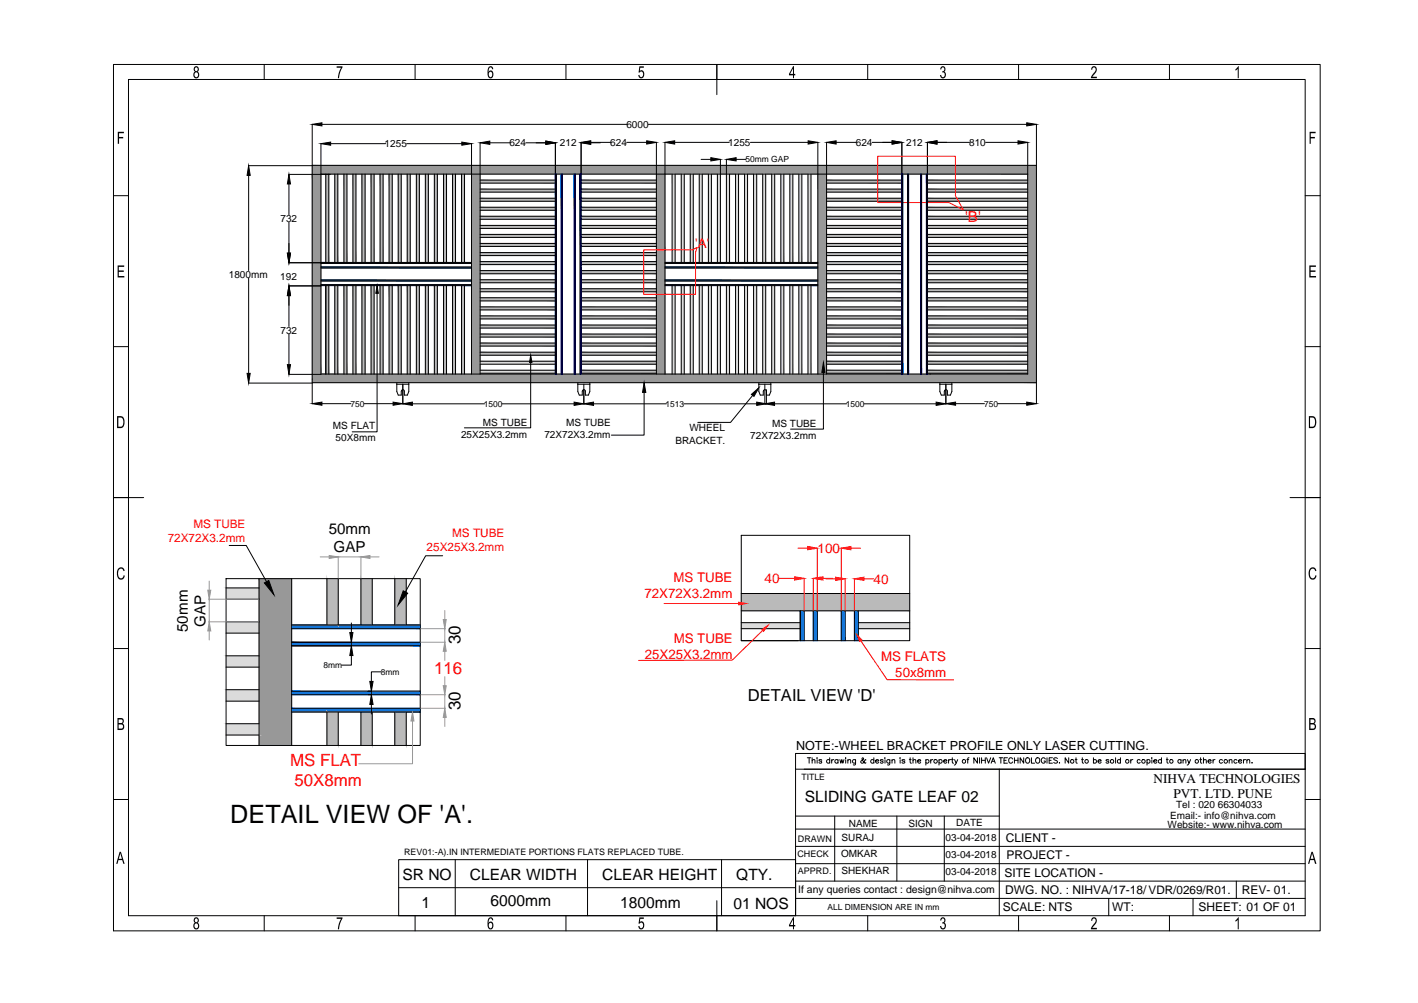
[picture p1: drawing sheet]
<svg xmlns="http://www.w3.org/2000/svg" width="420mm" height="297mm" viewBox="0 0 420 297" stroke-linecap="round" stroke-linejoin="round" font-family="sans-serif">
<!-- layer: 0 -->
<g fill="#bababa" stroke="#bababa" stroke-width=".3">
<path d="M219.6 180.9v8.8z"/>
<path d="M269.6 180.9v8.8z"/>
<path d="M244.9 82.8v.9h22.3zM244.9 82.8h22.3v.9z"/>
<path d="M136.8 51.6v26.1h.8zM136.8 51.6h.8v26.1z"/>
<path d="M134.1 51.6v26.1h.9zM134.1 51.6h.9v26.1z"/>
<path d="M131.4 51.6v26.1h.9zM131.4 51.6h.9v26.1z"/>
<path d="M128.7 51.6v26.1h.9zM128.7 51.6h.9v26.1z"/>
<path d="M126 51.6v26.1h.9zM126 51.6h.9v26.1z"/>
<path d="M123.4 51.6v26.1h.9zM123.4 51.6h.9v26.1z"/>
<path d="M120.7 51.6v26.1h.9zM120.7 51.6h.9v26.1z"/>
<path d="M118 51.6v26.1h.9zM118 51.6h.9v26.1z"/>
<path d="M115.3 51.6v26.1h.9zM115.3 51.6h.9v26.1z"/>
<path d="M112.6 51.6v26.1h.9zM112.6 51.6h.9v26.1z"/>
<path d="M110 51.6v26.1h.8zM110 51.6h.8v26.1z"/>
<path d="M136.8 84.6v26.2h.8zM136.8 84.6h.8v26.2z"/>
<path d="M134.1 84.6v26.2h.9zM134.1 84.6h.9v26.2z"/>
<path d="M131.4 84.6v26.2h.9zM131.4 84.6h.9v26.2z"/>
<path d="M128.7 84.6v26.2h.9zM128.7 84.6h.9v26.2z"/>
<path d="M126 84.6v26.2h.9zM126 84.6h.9v26.2z"/>
<path d="M123.4 84.6v26.2h.9zM123.4 84.6h.9v26.2z"/>
<path d="M120.7 84.6v26.2h.9zM120.7 84.6h.9v26.2z"/>
<path d="M118 84.6v26.2h.9zM118 84.6h.9v26.2z"/>
<path d="M115.3 84.6v26.2h.9zM115.3 84.6h.9v26.2z"/>
<path d="M112.6 84.6v26.2h.9zM112.6 84.6h.9v26.2z"/>
<path d="M110 84.6v26.2h.8zM110 84.6h.8v26.2z"/>
<path d="M107.2 51.6v26.1h1zM107.2 51.6h1v26.1z"/>
<path d="M104.6 51.6v26.1h.9zM104.6 51.6h.9v26.1z"/>
<path d="M101.9 51.6v26.1h.9zM101.9 51.6h.9v26.1z"/>
<path d="M99.2 51.6v26.1h.9zM99.2 51.6h.9v26.1z"/>
<path d="M96.5 51.6v26.1h.9zM96.5 51.6h.9v26.1z"/>
<path d="M107.2 84.6v26.2h1zM107.2 84.6h1v26.2z"/>
<path d="M104.6 84.6v26.2h.9zM104.6 84.6h.9v26.2z"/>
<path d="M101.9 84.6v26.2h.9zM101.9 84.6h.9v26.2z"/>
<path d="M99.2 84.6v26.2h.9zM99.2 84.6h.9v26.2z"/>
<path d="M96.5 84.6v26.2h.9zM96.5 84.6h.9v26.2z"/>
<path d="M172.2 58.7v.9h22.3zM172.2 58.7h22.3v.9z"/>
<path d="M172.2 64.1v.8h22.3zM172.2 64.1h22.3v.8z"/>
<path d="M142.3 64.1v.8h22.3zM142.3 64.1h22.3v.8z"/>
<path d="M106.9 210.9v9.9h3.4zM106.9 210.9h3.4v9.9z"/>
<path d="M117 210.9v9.9h3.4zM117 210.9h3.4v9.9z"/>
<path d="M117 171.4v13.7h3.4zM117 171.4h3.4v13.7z"/>
<path d="M106.9 171.4v13.7h3.4zM106.9 171.4h3.4v13.7z"/>
<path d="M96.9 171.4v13.7h3.3zM96.9 171.4h3.3v13.7z"/>
<path d="M96.9 210.9v9.9h3.3zM96.9 210.9h3.3v9.9z"/>
<path d="M244.9 64.1v.8h22.3zM244.9 64.1h22.3v.8z"/>
<path d="M274.8 53.3v.9h29.7zM274.8 53.3h29.7v.9z"/>
<path d="M274.8 56v.9h29.7zM274.8 56h29.7v.9z"/>
<path d="M274.8 58.7v.9h29.7zM274.8 58.7h29.7v.9z"/>
<path d="M274.8 61.4v.9h29.7zM274.8 61.4h29.7v.9z"/>
<path d="M274.8 64.1v.8h29.7zM274.8 64.1h29.7v.8z"/>
<path d="M274.8 66.8v.8h29.7zM274.8 66.8h29.7v.8z"/>
<path d="M274.8 69.4v.9h29.7zM274.8 69.4h29.7v.9z"/>
<path d="M274.8 72.1v.9h29.7zM274.8 72.1h29.7v.9z"/>
<path d="M274.8 74.8v.9h29.7zM274.8 74.8h29.7v.9z"/>
<path d="M274.8 77.5v.9h29.7zM274.8 77.5h29.7v.9z"/>
<path d="M274.8 80.1v1h29.7zM274.8 80.1h29.7v1z"/>
<path d="M274.8 82.8v.9h29.7zM274.8 82.8h29.7v.9z"/>
<path d="M274.8 85.5v.9h29.7zM274.8 85.5h29.7v.9z"/>
<path d="M274.8 88.2v.9h29.7zM274.8 88.2h29.7v.9z"/>
<path d="M274.8 90.9v.9h29.7zM274.8 90.9h29.7v.9z"/>
<path d="M274.8 93.6v.8h29.7zM274.8 93.6h29.7v.8z"/>
<path d="M274.8 96.3v.9h29.7zM274.8 96.3h29.7v.9z"/>
<path d="M274.8 98.9v.9h29.7zM274.8 98.9h29.7v.9z"/>
<path d="M274.8 101.6v.9h29.7zM274.8 101.6h29.7v.9z"/>
<path d="M274.8 104.3v.9h29.7zM274.8 104.3h29.7v.9z"/>
<path d="M274.8 107v.9h29.7zM274.8 107h29.7v.9z"/>
<path d="M274.8 109.6v.9h29.7zM274.8 109.6h29.7v.9z"/>
<path d="M142.3 104.3v.9h22.3zM142.3 104.3h22.3v.9z"/>
<path d="M172.2 109.6v.9h22.3zM172.2 109.6h22.3v.9z"/>
<path d="M172.2 107v.9h22.3zM172.2 107h22.3v.9z"/>
<path d="M172.2 104.3v.9h22.3zM172.2 104.3h22.3v.9z"/>
<path d="M172.2 101.6v.9h22.3zM172.2 101.6h22.3v.9z"/>
<path d="M142.3 101.6v.9h22.3zM142.3 101.6h22.3v.9z"/>
<path d="M142.3 98.9v.9h22.3zM142.3 98.9h22.3v.9z"/>
<path d="M172.2 98.9v.9h22.3zM172.2 98.9h22.3v.9z"/>
<path d="M172.2 96.3v.9h22.3zM172.2 96.3h22.3v.9z"/>
<path d="M142.3 96.3v.9h22.3zM142.3 96.3h22.3v.9z"/>
<path d="M142.3 93.6v.8h22.3zM142.3 93.6h22.3v.8z"/>
<path d="M172.2 90.9v.9h22.3zM172.2 90.9h22.3v.9z"/>
<path d="M142.3 90.9v.9h22.3zM142.3 90.9h22.3v.9z"/>
<path d="M172.2 85.5v.9h22.3zM172.2 85.5h22.3v.9z"/>
<path d="M172.2 88.2v.9h22.3zM172.2 88.2h22.3v.9z"/>
<path d="M142.3 88.2v.9h22.3zM142.3 88.2h22.3v.9z"/>
<path d="M142.3 85.5v.9h22.3zM142.3 85.5h22.3v.9z"/>
<path d="M142.3 82.8v.9h22.3zM142.3 82.8h22.3v.9z"/>
<path d="M172.2 82.8v.9h22.3zM172.2 82.8h22.3v.9z"/>
<path d="M172.2 80.1v1h22.3zM172.2 80.1h22.3v1z"/>
<path d="M142.3 80.1v1h22.3zM142.3 80.1h22.3v1z"/>
<path d="M142.3 77.5v.9h22.3zM142.3 77.5h22.3v.9z"/>
<path d="M172.2 77.5v.9h22.3zM172.2 77.5h22.3v.9z"/>
<path d="M172.2 74.8v.9h22.3zM172.2 74.8h22.3v.9z"/>
<path d="M142.3 74.8v.9h22.3zM142.3 74.8h22.3v.9z"/>
<path d="M172.2 72.1v.9h22.3zM172.2 72.1h22.3v.9z"/>
<path d="M142.3 72.1v.9h22.3zM142.3 72.1h22.3v.9z"/>
<path d="M142.3 69.4v.9h22.3zM142.3 69.4h22.3v.9z"/>
<path d="M172.2 69.4v.9h22.3zM172.2 69.4h22.3v.9z"/>
<path d="M172.2 66.8v.8h22.3zM172.2 66.8h22.3v.8z"/>
<path d="M142.3 66.8v.8h22.3zM142.3 66.8h22.3v.8z"/>
<path d="M142.3 61.4v.9h22.3zM142.3 61.4h22.3v.9z"/>
<path d="M172.2 61.4v.9h22.3zM172.2 61.4h22.3v.9z"/>
<path d="M172.2 56v.9h22.3zM172.2 56h22.3v.9z"/>
<path d="M172.2 93.6v.8h22.3zM172.2 93.6h22.3v.8z"/>
<path d="M244.9 66.8v.8h22.3zM244.9 66.8h22.3v.8z"/>
<path d="M244.9 107v.9h22.3zM244.9 107h22.3v.9z"/>
<path d="M244.9 104.3v.9h22.3zM244.9 104.3h22.3v.9z"/>
<path d="M244.9 101.6v.9h22.3zM244.9 101.6h22.3v.9z"/>
<path d="M244.9 109.6v.9h22.3zM244.9 109.6h22.3v.9z"/>
<path d="M244.9 93.6v.8h22.3zM244.9 93.6h22.3v.8z"/>
<path d="M244.9 98.9v.9h22.3zM244.9 98.9h22.3v.9z"/>
<path d="M244.9 96.3v.9h22.3zM244.9 96.3h22.3v.9z"/>
<path d="M244.9 85.5v.9h22.3zM244.9 85.5h22.3v.9z"/>
<path d="M244.9 90.9v.9h22.3zM244.9 90.9h22.3v.9z"/>
<path d="M244.9 88.2v.9h22.3zM244.9 88.2h22.3v.9z"/>
<path d="M244.9 80.1v1h22.3zM244.9 80.1h22.3v1z"/>
<path d="M244.9 72.1v.9h22.3zM244.9 72.1h22.3v.9z"/>
<path d="M244.9 77.5v.9h22.3zM244.9 77.5h22.3v.9z"/>
<path d="M244.9 74.8v.9h22.3zM244.9 74.8h22.3v.9z"/>
<path d="M244.9 69.4v.9h22.3zM244.9 69.4h22.3v.9z"/>
<path d="M244.9 61.4v.9h22.3zM244.9 61.4h22.3v.9z"/>
<path d="M172.2 53.3v.9h22.3zM172.2 53.3h22.3v.9z"/>
<path d="M142.3 53.3v.9h22.3zM142.3 53.3h22.3v.9z"/>
<path d="M142.3 56v.9h22.3zM142.3 56h22.3v.9z"/>
<path d="M142.3 58.7v.9h22.3zM142.3 58.7h22.3v.9z"/>
<path d="M260.1 53.3v.9h7.1zM260.1 53.3h7.1v.9z"/>
<path d="M244.9 53.3v.9h15.2zM244.9 53.3h15.2v.9z"/>
<path d="M260.1 56v.9h7.1zM260.1 56h7.1v.9z"/>
<path d="M244.9 56v.9h15.2zM244.9 56h15.2v.9z"/>
<path d="M260.1 58.7v.9h7.1zM260.1 58.7h7.1v.9z"/>
<path d="M244.9 58.7v.9h15.2zM244.9 58.7h15.2v.9z"/>
<path d="M219.6 175.8v5.1h50zM219.6 175.8h50v5.1z"/>
</g>
<g fill="#007fff" stroke="#007fff" stroke-width=".3">
<path d="M253.2 180.9h1.1z"/>
<path d="M249.3 180.9h1.1z"/>
<path d="M241 180.9h1.2z"/>
<path d="M237.8 180.9h.5z"/>
<path d="M197 79.1v.3h45.3zM197 79.1h45.3v.3z"/>
<path d="M197 77.7v.3h45.3zM197 77.7h45.3v.3z"/>
<path d="M197 82.9v.3h45.3zM197 82.9h45.3v.3z"/>
<path d="M197 84.3v.3h45.3zM197 84.3h45.3v.3z"/>
<path d="M95.1 84.3v.3h44.6zM95.1 84.3h44.6v.3z"/>
<path d="M95.1 82.9v.3h44.6zM95.1 82.9h44.6v.3z"/>
<path d="M95.1 79.1v.3h44.6zM95.1 79.1h44.6v.3z"/>
<path d="M95.1 77.7v.3h44.6zM95.1 77.7h44.6v.3z"/>
<path d="M86.4 190.2v1.1h38.1zM86.4 190.2h38.1v1.1z"/>
<path d="M86.4 209.8v1.1h38.1zM86.4 209.8h38.1v1.1z"/>
<path d="M86.4 204.7v1h38.1zM86.4 204.7h38.1v1z"/>
<path d="M86.4 185.1v1.1h38.1zM86.4 185.1h38.1v1.1z"/>
<path d="M253.2 180.9v8.8h1.1zM253.2 180.9h1.1v8.8z"/>
<path d="M249.3 180.9v8.8h1.1zM249.3 180.9h1.1v8.8z"/>
<path d="M241 180.9v8.8h1.2zM241 180.9h1.2v8.8z"/>
<path d="M237.8 180.9h.5zM237.1 180.9h1.2z"/>
<path d="M237.1 180.9v8.8h1.2zM237.1 180.9h1.2v8.8z"/>
</g>
<g fill="#dbdbdb" stroke="#dbdbdb" stroke-width=".3">
<path d="M254.3 184.4h15.3z"/>
<path d="M254.3 184.4h15.3v1.8z"/>
<path d="M201.9 84.6v26.2h.8zM201.9 84.6h.8v26.2z"/>
<path d="M199.2 84.6v26.2h.8zM199.2 84.6h.8v26.2z"/>
<path d="M254.3 186.2h15.3zM254.3 184.4l15.3 1.8h-15.3z"/>
<path d="M219.6 184.4v1.8h17.5zM219.6 184.4h17.5v1.8z"/>
<path d="M67 174.1v3.4h9.8zM67 174.1h9.8v3.4z"/>
<path d="M67 204.3v3.3h9.8zM67 204.3h9.8v3.3z"/>
<path d="M67 194.2v3.4h9.8zM67 194.2h9.8v3.4z"/>
<path d="M67 184.2v3.3h9.8zM67 184.2h9.8v3.3z"/>
<path d="M67 214.3v3.4h9.8zM67 214.3h9.8v3.4z"/>
<path d="M228.7 84.6v26.2h.8zM228.7 84.6h.8v26.2z"/>
<path d="M239.4 84.6v26.2h.9zM239.4 84.6h.9v26.2z"/>
<path d="M217.9 84.6v26.2h.9zM217.9 84.6h.9v26.2z"/>
<path d="M215.2 84.6v26.2h1zM215.2 84.6h1v26.2z"/>
<path d="M209.9 84.6v26.2h.9zM209.9 84.6h.9v26.2z"/>
<path d="M217.9 51.6v26.1h.9zM217.9 51.6h.9v26.1z"/>
<path d="M207.2 51.6v26.1h.9zM207.2 51.6h.9v26.1z"/>
<path d="M239.4 51.6v26.1h.9zM239.4 51.6h.9v26.1z"/>
<path d="M236.7 51.6v26.1h.9zM236.7 51.6h.9v26.1z"/>
<path d="M228.7 51.6v26.1h.8zM228.7 51.6h.8v26.1z"/>
<path d="M226 51.6v26.1h.9zM226 51.6h.9v26.1z"/>
<path d="M142.3 107v.9h22.3zM142.3 107h22.3v.9z"/>
<path d="M142.3 109.6v.9h22.3zM142.3 109.6h22.3v.9z"/>
<path d="M236.7 84.6v26.2h.9zM236.7 84.6h.9v26.2z"/>
<path d="M234 84.6v26.2h.9zM234 84.6h.9v26.2z"/>
<path d="M231.4 84.6v26.2h.9zM231.4 84.6h.9v26.2z"/>
<path d="M226 84.6v26.2h.9zM226 84.6h.9v26.2z"/>
<path d="M223.3 84.6v26.2h.9zM223.3 84.6h.9v26.2z"/>
<path d="M220.6 84.6v26.2h.9zM220.6 84.6h.9v26.2z"/>
<path d="M212.6 84.6v26.2h.9zM212.6 84.6h.9v26.2z"/>
<path d="M207.2 84.6v26.2h.9zM207.2 84.6h.9v26.2z"/>
<path d="M204.5 84.6v26.2h.9zM204.5 84.6h.9v26.2z"/>
<path d="M234 51.6v26.1h.9zM234 51.6h.9v26.1z"/>
<path d="M231.4 51.6v26.1h.9zM231.4 51.6h.9v26.1z"/>
<path d="M223.3 51.6v26.1h.9zM223.3 51.6h.9v26.1z"/>
<path d="M220.6 51.6v26.1h.9zM220.6 51.6h.9v26.1z"/>
<path d="M215.2 51.6v26.1h1zM215.2 51.6h1v26.1z"/>
<path d="M212.6 51.6v26.1h.9zM212.6 51.6h.9v26.1z"/>
<path d="M209.9 51.6v26.1h.9zM209.9 51.6h.9v26.1z"/>
<path d="M204.5 51.6v26.1h.9zM204.5 51.6h.9v26.1z"/>
<path d="M201.9 51.6v26.1h.8zM201.9 51.6h.8v26.1z"/>
<path d="M199.2 51.6v26.1h.8zM199.2 51.6h.8v26.1z"/>
</g>
<g fill="#989898" stroke="#989898" stroke-width=".3">
<path d="M131.3 183.5h.9l-.4 2.7z"/>
<path d="M131.8 190.2l.4 2.7h-.9z"/>
<path d="M131.3 203.1h.9l-.4 2.6z"/>
<path d="M131.8 209.8l.4 2.7h-.9z"/>
<path d="M122.2 210.9l.5 2.6h-.9z"/>
<path d="M97.6 164.5l2.6 .4-2.6 .5z"/>
<path d="M106.9 164.9l2.7-.4v.9z"/>
<path d="M61.6 174.8h.9l-.5 2.7z"/>
<path d="M62 184.2l.5 2.7h-.9z"/>
<path d="M76.8 171.4v49.4h9.6zM76.8 171.4h9.6v49.4z"/>
<path d="M92.5 49v2.6h214.6zM92.5 49h214.6v2.6z"/>
<path d="M304.5 51.6v59.2h2.6zM304.5 51.6h2.6v59.2z"/>
<path d="M92.5 51.6v59.2h2.6zM92.5 51.6h2.6v59.2z"/>
<path d="M92.5 110.8v2.5h214.6zM92.5 110.8h214.6v2.5z"/>
<path d="M242.3 51.6v59.2h2.6zM242.3 51.6h2.6v59.2z"/>
<path d="M194.5 51.6v22.4h2.5zM194.5 51.6h2.5v22.4z"/>
<path d="M194.5 74v13.2h2.5zM194.5 74h2.5v13.2z"/>
<path d="M194.5 87.2v23.6h2.5zM194.5 87.2h2.5v23.6z"/>
<path d="M139.7 51.6v59.2h2.6zM139.7 51.6h2.6v59.2z"/>
</g>
<g fill="none" stroke="#000" stroke-width=".3">
<path d="M33.6 19.1h357.6v256.6h-357.6zM78.3 19.1v4.4M123 19.1v4.4M167.7 19.1v4.4M212.4 19.1v8.9M257.1 19.1v4.4M301.8 19.1v4.4M346.5 19.1v4.4M38.1 23.5h348.6v247.7h-348.6zM92.5 36.8v76.5h214.6v-76.5M95.4 36.8h90.3M192.1 36.8h112.1"/>
<path d="M33.6 58h4.5M73.7 49.1h18.8M73.7 51.9v28.2M85.6 51.6h12.3M85.6 54.5v9.1M92.5 49h214.6M95.1 51.6h209.4M96.5 51.6v26.1M97.4 51.6v26.1M98 42.5h16.3M99.2 51.6v26.1M100.1 51.6v26.1"/>
<path d="M101.9 51.6v26.1M102.8 51.6v26.1M104.6 51.6v26.1M105.5 51.6v26.1M107.2 51.6v26.1M108.2 51.6v26.1M110 51.6v26.1M110.8 51.6v26.1M112.6 51.6v26.1M113.5 51.6v26.1M115.3 51.6v26.1M116.2 51.6v26.1"/>
<path d="M118 51.6v26.1M118.9 51.6v26.1M120.5 42.5h16.3M120.7 51.6v26.1M121.6 51.6v26.1M123.4 51.6v26.1M124.3 51.6v26.1M126 51.6v26.1M126.9 51.6v26.1M128.7 51.6v26.1M129.6 51.6v26.1M131.4 51.6v26.1"/>
<path d="M132.3 51.6v26.1M134.1 51.6v26.1M135 51.6v26.1M136.8 51.6v26.1M137.6 51.6v26.1M139.7 42.5v68.3M142.3 42.3v68.5M142.3 53.3h22.3M142.3 54.2h22.3M142.3 56h22.3M142.3 56.9h22.3M142.3 58.7h22.3"/>
<path d="M142.3 59.6h22.3M145.1 42.3h6M155.8 42.3h5.9M164.6 42.3v68.5M164.9 51.6v59.2M166.3 51.6v59.2M166.6 51.6v59.2M170.2 51.6v59.2M170.4 51.6v59.2M171.9 51.6v59.2M172.2 53.3h22.3M172.2 54.2h22.3"/>
<path d="M172.2 56h22.3M172.2 56.9h22.3M172.2 58.7h22.3M172.2 59.6h22.3M172.2 42.2v68.6M175 42.3h2.9M175 42.2h5.9M185.7 42.2h5.9M194.5 42.2v68.6M197 42.2v68.6M199.2 51.6v26.1M199.9 42.2h16.2"/>
<path d="M200 51.6v26.1M201.9 51.6v26.1M202.7 51.6v26.1M204.5 51.6v26.1M205.4 51.6v26.1M207.2 51.6v26.1M207.7 47.2h2.9M208.1 51.6v26.1M209.9 51.6v26.1M210.8 51.6v26.1M212.6 51.6v26.1M213.5 47.2v30.5"/>
<path d="M215.2 47.2v30.5M216.2 51.6v26.1M217.9 51.6v26.1M218.1 47.2h2.9M218.8 51.6v26.1M220.6 51.6v26.1M221.5 51.6v26.1M222.3 42.2h17.2M223.3 51.6v26.1M224.2 51.6v26.1M226 51.6v26.1M226.9 51.6v26.1"/>
<path d="M228.7 51.6v26.1M229.5 51.6v26.1M231.4 51.6v26.1M232.3 51.6v26.1M234 51.6v26.1M234.9 51.6v26.1M236.7 51.6v26.1M237.6 51.6v26.1M239.4 51.6v26.1M240.3 51.6v26.1M242.3 42.2v68.6M244.9 53.3h22.3"/>
<path d="M244.9 54.2h22.3M244.9 56h22.3M244.9 56.9h22.3M244.9 58.7h22.3M244.9 59.6h22.3M244.9 42.2v68.6M247.7 42.2h6M258.4 42.2h5.9M267.2 42.2v68.6M267.5 51.6v59.2M268.9 51.6v59.2M269.2 51.6v59.2"/>
<path d="M272.8 51.6v59.2M273.1 51.6v59.2M274.5 51.6v59.2M274.8 53.3h29.7M274.8 54.2h29.7M274.8 56h29.7M274.8 56.9h29.7M274.8 58.7h29.7M274.8 59.6h29.7M274.8 42.2v68.6M277.6 42.2h9.7M292 42.2h9.6"/>
<path d="M304.5 42.2v68.6h-209.4v-68.3M386.7 58h4.5M85.6 77.8h12.3M85.6 65.8v9.2M95.1 79.4h44.6M95.1 79.1h44.6M95.1 78h44.6M95.1 77.7h44.6M142.3 61.4h22.3M142.3 62.3h22.3M142.3 64.1h22.3M142.3 64.9h22.3"/>
<path d="M142.3 66.8h22.3M142.3 67.6h22.3M142.3 69.4h22.3M142.3 70.3h22.3M142.3 72.1h22.3M142.3 73h22.3M142.3 74.8h22.3M142.3 75.7h22.3M142.3 77.5h22.3M142.3 78.4h22.3M172.2 61.4h22.3M172.2 62.3h22.3"/>
<path d="M172.2 64.1h22.3M172.2 64.9h22.3M172.2 66.8h22.3M172.2 67.6h22.3M172.2 69.4h22.3M172.2 70.3h22.3M172.2 72.1h22.3M172.2 73h22.3M172.2 74.8h22.3M172.2 75.7h22.3M172.2 77.5h22.3M172.2 78.4h22.3"/>
<path d="M197 79.4h45.3M197 79.1h45.3M197 78h45.3M197 77.7h45.3M244.9 61.4h22.3M244.9 62.3h22.3M244.9 64.1h22.3M244.9 64.9h22.3M244.9 66.8h22.3M244.9 67.6h22.3M244.9 69.4h22.3M244.9 70.3h22.3"/>
<path d="M244.9 72.1h22.3M244.9 73h22.3M244.9 74.8h22.3M244.9 75.7h22.3M244.9 77.5h22.3M244.9 78.4h22.3M274.8 61.4h29.7M274.8 62.3h29.7M274.8 64.1h29.7M274.8 64.9h29.7M274.8 66.8h29.7M274.8 67.6h29.7"/>
<path d="M274.8 69.4h29.7M274.8 70.3h29.7M274.8 72.1h29.7M274.8 73h29.7M274.8 74.8h29.7M274.8 75.7h29.7M274.8 77.5h29.7M274.8 78.4h29.7M73.7 82.3v28.3M85.6 87.5v9.2M85.6 98.9v9.1M85.6 84.7h9.5"/>
<path d="M95.1 82.9h44.6M95.1 83.2h44.6M95.1 84.3h44.6M95.1 84.6h44.6M96.5 84.6v26.2M97.4 84.6v26.2M99.2 84.6v26.2M100.1 84.6v26.2M101.9 84.6v26.2M102.8 84.6v26.2M104.6 84.6v26.2M105.5 84.6v26.2"/>
<path d="M107.2 84.6v26.2M108.2 84.6v26.2M110 84.6v26.2M110.8 84.6v26.2M111.7 86.9v41h-7.3M112.6 84.6v26.2M113.5 84.6v26.2M115.3 84.6v26.2M116.2 84.6v26.2M118 84.6v26.2M118.9 84.6v26.2M120.7 84.6v26.2"/>
<path d="M121.6 84.6v26.2M123.4 84.6v26.2M124.3 84.6v26.2M126 84.6v26.2M126.9 84.6v26.2M128.7 84.6v26.2M129.6 84.6v26.2M131.4 84.6v26.2M132.3 84.6v26.2M134.1 84.6v26.2M135 84.6v26.2M136.8 84.6v26.2"/>
<path d="M137.6 84.6v26.2M142.3 80.1h22.3M142.3 81.1h22.3M142.3 82.8h22.3M142.3 83.7h22.3M142.3 85.5h22.3M142.3 86.4h22.3M142.3 88.2h22.3M142.3 89.1h22.3M142.3 90.9h22.3M142.3 91.8h22.3M142.3 93.6h22.3"/>
<path d="M142.3 94.4h22.3M142.3 96.3h22.3M142.3 97.2h22.3M142.3 98.9h22.3M142.3 99.8h22.3M172.2 80.1h22.3M172.2 81.1h22.3M172.2 82.8h22.3M172.2 83.7h22.3M172.2 85.5h22.3M172.2 86.4h22.3M172.2 88.2h22.3"/>
<path d="M172.2 89.1h22.3M172.2 90.9h22.3M172.2 91.8h22.3M172.2 93.6h22.3M172.2 94.4h22.3M172.2 96.3h22.3M172.2 97.2h22.3M172.2 98.9h22.3M172.2 99.8h22.3M197 82.9h45.3M197 83.2h45.3M197 84.3h45.3"/>
<path d="M197 84.6h45.3M199.2 84.6v26.2M200 84.6v26.2M201.9 84.6v26.2M202.7 84.6v26.2M204.5 84.6v26.2M205.4 84.6v26.2M207.2 84.6v26.2M208.1 84.6v26.2M209.9 84.6v26.2M210.8 84.6v26.2M212.6 84.6v26.2"/>
<path d="M213.5 84.6v26.2M215.2 84.6v26.2M216.2 84.6v26.2M217.9 84.6v26.2M218.8 84.6v26.2M220.6 84.6v26.2M221.5 84.6v26.2M223.3 84.6v26.2M224.2 84.6v26.2M226 84.6v26.2M226.9 84.6v26.2M228.7 84.6v26.2"/>
<path d="M229.5 84.6v26.2M231.4 84.6v26.2M232.3 84.6v26.2M234 84.6v26.2M234.9 84.6v26.2M236.7 84.6v26.2M237.6 84.6v26.2M239.4 84.6v26.2M240.3 84.6v26.2M244.9 80.1h22.3M244.9 81.1h22.3M244.9 82.8h22.3"/>
<path d="M244.9 83.7h22.3M244.9 85.5h22.3M244.9 86.4h22.3M244.9 88.2h22.3M244.9 89.1h22.3M244.9 90.9h22.3M244.9 91.8h22.3M244.9 93.6h22.3M244.9 94.4h22.3M244.9 96.3h22.3M244.9 97.2h22.3M244.9 98.9h22.3"/>
<path d="M244.9 99.8h22.3M274.8 80.1h29.7M274.8 81.1h29.7M274.8 82.8h29.7M274.8 83.7h29.7M274.8 85.5h29.7M274.8 86.4h29.7M274.8 88.2h29.7M274.8 89.1h29.7M274.8 90.9h29.7M274.8 91.8h29.7M274.8 93.6h29.7"/>
<path d="M274.8 94.4h29.7M274.8 96.3h29.7M274.8 97.2h29.7M274.8 98.9h29.7M274.8 99.8h29.7M33.6 102.7h4.5M73.7 113.5h18.8v6M85.6 110.9h9.5M92.5 112.3h.1M95.4 119.5h8.6M107.9 119.5h8.6M117.6 113.5v2.5l.4 1h.9v-1.2a.44 .44 0 0 1 .5-.4 .44 .44 0 0 1 .4 .4v1.2h.9l.4-1v-2.5"/>
<path d="M117.6 113.8h3.5M119.4 113.8v5.8M122.2 119.6h21.4M142.3 101.6h22.3M142.3 102.5h22.3M142.3 104.3h22.3M142.3 105.2h22.3M142.3 107h22.3M142.3 107.9h22.3M142.3 109.6h22.3M142.3 110.5h22.3M148.7 119.6h21.4"/>
<path d="M157.2 107.3v19.4h-19.6M171.2 113.8h3.6M171.2 113.5v2.5l.4 1h.9v-1.1M172.2 101.6h22.3M172.2 102.5h22.3M172.2 104.3h22.3M172.2 105.2h22.3M172.2 107h22.3M172.2 107.9h22.3M172.2 109.6h22.3M172.2 110.5h22.3M173 113.8v5.8"/>
<path d="M174.8 113.5v2.5l-.5 1h-.8v-1.2a.44 .44 0 0 0-.5-.4 .44 .44 0 0 0-.4 .4M175.9 119.6h21.6M190.9 116.2v12.7h-9.7M202.6 119.6h21.6M223 117.1l-6.5 8h-9.7M224.8 113.8h3.6M224.8 113.5v2.5l.5 1h.9v-1.1M226.2 115.8a.44 .44 0 0 1 .4-.4 .44 .44 0 0 1 .5 .4M226.6 113.8v5.8M227.1 115.4v4.2M228.4 113.5v2.5l-.4 1h-.9M229.5 119.6h21.3"/>
<path d="M244 110.3v16.8h-9.8M244.9 101.6h22.3M244.9 102.5h22.3M244.9 104.3h22.3M244.9 105.2h22.3M244.9 107h22.3M244.9 107.9h22.3M244.9 109.6h22.3M244.9 110.5h22.3M256 119.6h21.4M274.8 101.6h29.7M274.8 102.5h29.7"/>
<path d="M274.8 104.3h29.7M274.8 105.2h29.7M274.8 107h29.7M274.8 107.9h29.7M274.8 109.6h29.7M274.8 110.5h29.7M278.5 113.5v2.5l.4 1h.9v-1.1M278.5 113.8h3.5M280.3 113.8v5.8M282 113.5v2.5l-.4 1h-.9v-1.2a.44 .44 0 0 0-.4-.4 .44 .44 0 0 0-.5 .4M283.1 119.5h8.6M295.6 119.5h8.6"/>
<path d="M307.1 113.5v6M386.7 102.7h4.5M33.6 147.4h9M219.6 158.5h50v31.2h-50zM382.2 147.4h9M67 171.4h57.5v49.4h-57.5zM67 174.1h9.8M67 177.5h9.8M67.9 161.5h5.1l6 10.8M76.8 171.4v49.4M86.4 171.4v49.4M96.9 171.4v13.7"/>
<path d="M100.2 171.4v13.7M106.9 171.4v13.7M110.3 171.4v13.7M117 171.4v13.7M120.4 171.4v13.7M131.2 164.6h-5.1l-6 10.7M219.6 175.8h50M33.6 192.1h4.5M67 184.2h9.8M67 187.5h9.8M67 194.2h9.8M67 197.6h9.8"/>
<path d="M86.4 191.3h38.1M86.4 190.2h38.1M86.4 186.2h38.1M86.4 185.1h38.1M104.1 194.1v2.9h-2.9M104.1 184.5v2.8M112.9 199h-2.9v2.8M219.6 186.2h17.5M219.6 184.4h17.5M219.6 189.7h16.9M219.6 180.9h50M237.1 180.9v8.8"/>
<path d="M238.3 180.9v8.8M241 180.9v8.8M242.2 180.9v8.8M249.3 180.9v8.8M250.4 180.9v8.8M253.2 180.9v8.8M254.3 186.2h15.3M254.3 184.4h15.3M254.3 180.9v8.8M386.7 192.1h4.5M67 204.3h9.8M67 207.6h9.8"/>
<path d="M67 214.3h9.8M67 217.7h9.8M86.4 204.7h38.1M86.4 205.7h38.1M86.4 209.8h38.1M86.4 210.9h38.1M96.9 210.9v9.9M100.2 210.9v9.9M106.9 210.9v9.9M110 208.6v2.9M110.3 210.9v9.9M117 210.9v9.9"/>
<path d="M120.4 210.9v9.9M33.6 236.8h4.5M235.7 223.1h151v4.7h-151zM235.7 227.8v43.4M238.3 227.8h148.4M239.2 224.4h1.1M239.7 224.4v1.6M240.6 225.3l.4-.3h.4l.1 1M240.6 224.4v1.6M242.1 224.4v.2zM242.1 225v1M243.5 225.2l-.1-.2h-.7v.3l.7 .3 .1 .2-.3 .2-.5-.2"/>
<path d="M245.8 225.2a.52 .52 0 0 0-.7-.1 .52 .52 0 0 0 0 .8 .52 .52 0 0 0 .7-.1M245.8 224.4v1.6M246.4 225v1M247.1 225h-.4l-.3 .4M248.3 225.2a.52 .52 0 0 0-.8-.1 .52 .52 0 0 0 0 .8 .52 .52 0 0 0 .8-.1M248.3 225v1M248.8 225l.3 1 .3-1 .3 1 .4-1M250.6 224.4v.2zM250.6 225v1M251.2 225.3l.2-.3h.6l.1 1M251.2 225v1M253.5 225v1.4l-.7 .1"/>
<path d="M253.5 225.2a.51 .51 0 0 0-.7-.1 .51 .51 0 0 0 0 .8 .51 .51 0 0 0 .7-.1M256.6 225.1l-.2-.1a1 1 0 0 1-1.2 .9l-.1-.5 .8-.6-.3-.4-.2 .2 .2 .7 .6 .6 .4-.1M258.9 225.2a.52 .52 0 0 0-.7-.1 .52 .52 0 0 0 0 .8 .52 .52 0 0 0 .7-.1M258.9 224.4v1.6M259.4 225.4h1a.5 .5 0 0 0-.9-.3 .5 .5 0 0 0 .2 .8l.4 .1 .3-.2M261.7 225.2l-.8-.2v.3l.6 .2 .2 .3-.3 .2-.6-.2M262.2 224.4v.2zM262.2 225v1M263.7 225l-.1 1.4-.6 .1M263.7 225.2a.52 .52 0 0 0-.8-.1 .52 .52 0 0 0 0 .8 .52 .52 0 0 0 .8-.1M264.3 225.3l.2-.3h.6v1M264.3 225v1"/>
<path d="M266.7 224.4v.2zM266.7 225v1M268.1 225.2l-.1-.2h-.7v.3l.7 .3 .1 .2-.3 .2-.5-.2M269.4 225h.6M269.7 224.4v1.3l.4 .3M270.5 225.3l.2-.3h.6l.1 1M270.5 224.4v1.6M271.9 225.4h.9a.52 .52 0 0 0-.6-.4 .52 .52 0 0 0-.4 .5 .52 .52 0 0 0 .5 .5l.5-.2M274.3 225.2a.52 .52 0 0 1 .8-.1 .52 .52 0 0 1 0 .8 .52 .52 0 0 1-.8-.1M274.3 225v1.6M275.8 225v1M276.4 225h-.4l-.2 .4"/>
<path d="M278.2 225.2a.52 .52 0 0 1 .8-.1 .52 .52 0 0 1 0 .8 .52 .52 0 0 1-.8-.1M278.2 225v1.6M279.6 225.4h1a.51 .51 0 0 0-.9-.3 .51 .51 0 0 0 .1 .8l.4 .1 .4-.2M281.1 225v1M281.7 225h-.4l-.2 .4M281.9 225h.6M282.2 224.4v1.3l.3 .3M282.8 225l.5 1 .5-1M283.3 226l-.5 .6M286.5 225h.5M287.1 224.4l-.4 .3v1.3M289.6 224.4v1.6l-1-1.6v1.6"/>
<path d="M290.3 224.4v1.6M290.8 224.4v1.6M290.8 225.2h1.1M291.9 224.4v1.6M292.3 224.4l.6 1.6 .7-1.6M293.7 226l.6-1.6 .6 1.6M293.9 225.5h.8M296.1 224.4h1M296.1 227.8v43.4M296.6 224.4v1.6M297.5 225.2h.6M298.5 224.4h-1v1.6h1"/>
<path d="M300 224.8a.59 .59 0 0 0-.6-.4 .59 .59 0 0 0-.5 .6v.4a.59 .59 0 0 0 .4 .6 .59 .59 0 0 0 .7-.4M300.6 225.2h1M300.6 224.4v1.6M301.6 224.4v1.6M303.3 224.4v1.6l-1-1.6v1.6M304 224.6a.72 .72 0 0 1 1.1 .6 .72 .72 0 0 1-1.1 .6zM305.6 224.4v1.6h.9M307 224.6l.3-.2a.77 .77 0 0 1 .8 .8 .77 .77 0 0 1-.9 .7l-.4-.5zM309.7 224.8a.61 .61 0 0 0-.7-.4 .61 .61 0 0 0-.5 .6 .67 .67 0 0 0 .3 .9 .67 .67 0 0 0 .9-.3v-.2h-.4M310.2 224.4v1.6M310.9 225.2h.6M311.8 224.4h-.9v1.6h.9"/>
<path d="M313.3 224.6l-.4-.2-.7 .2 .1 .4 1 .6v.2l-.4 .2-.7-.2M313.9 225.8v.2zM316.7 224.4v1.6l-1.1-1.6v1.6M318.6 225h.5M318.8 224.4v1.3l.4 .3M320.5 225h.5M320.7 224.4v1.3l.4 .3M324 225.2a.51 .51 0 0 1 .7-.1 .51 .51 0 0 1 0 .8 .51 .51 0 0 1-.7-.1M324 224.4v1.6M325.3 225.4h1a.5 .5 0 0 0-.8-.3 .5 .5 0 0 0 .1 .8l.4 .1 .3-.2M328.6 225.2l-.8-.2v.3l.7 .3 .1 .2-.4 .2-.5-.2M330.6 224.4v1.6"/>
<path d="M332 225.2a.51 .51 0 0 0-.7-.1 .51 .51 0 0 0 0 .8 .51 .51 0 0 0 .7-.1M332 224.4v1.6M335 225v1M335.7 225h-.4l-.3 .4M337.8 225.2a.51 .51 0 0 0-.7-.1 .51 .51 0 0 0 0 .8 .51 .51 0 0 0 .7-.1M339.9 225.2a.51 .51 0 0 1 .7-.1 .51 .51 0 0 1 0 .8 .51 .51 0 0 1-.7-.1M339.9 225v1.6M341.3 224.4v.2zM341.3 225v1M341.9 225.4h.9a.51 .51 0 0 0-.8-.3 .51 .51 0 0 0 .1 .8l.3 .1 .4-.2M344.1 225.2a.52 .52 0 0 0-.7-.1 .52 .52 0 0 0 0 .8 .52 .52 0 0 0 .7-.1M344.1 224.4v1.6"/>
<path d="M345.6 225h.5M345.8 224.4v1.3l.4 .3M349.9 225.2a.52 .52 0 0 0-.7-.1 .52 .52 0 0 0 0 .8 .52 .52 0 0 0 .7-.1M349.9 225v1M350.5 225.3l.4-.3h.4l.1 1M350.5 225v1M351.8 225l.5 1 .5-1M352.3 226l-.5 .6M355.5 225h.5M355.7 224.4v1.3l.4 .3M356.6 225.3l.2-.3h.5l.1 1M356.6 224.4v1.6"/>
<path d="M357.9 225.4h1a.5 .5 0 0 0-.8-.3 .5 .5 0 0 0 .1 .8l.4 .1 .3-.2M359.4 225v1M360 225h-.4l-.2 .4M362.2 225.2a.52 .52 0 0 0-.8-.1 .52 .52 0 0 0 0 .8 .52 .52 0 0 0 .8-.1M364.2 225.3l.4-.3h.4l.1 1M364.2 225v1M366.5 225.2a.52 .52 0 0 0-.7-.1 .52 .52 0 0 0 0 .8 .52 .52 0 0 0 .7-.1M367 225.4h.9a.52 .52 0 0 0-.6-.4 .52 .52 0 0 0-.4 .5 .52 .52 0 0 0 .5 .5l.5-.2M368.4 225v1M369.1 225h-.4l-.3 .4M369.5 225.3l.2-.3h.5l.1 1M369.5 225v1"/>
<path d="M370.9 225.9h.2zM386.7 236.8h4.5M118.1 254.6h117.6v16.6h-117.6zM134.9 254.6v16.6M174.1 254.6v16.6M213.8 254.6v16.6M235.7 250.7h151M235.7 255.8h151M235.7 245.5h151M235.7 241.7h60.4M247.3 241.7v19.2M265.7 241.7v19.2"/>
<path d="M279.8 241.7v19.2M78.3 271.2v4.5M118.1 262.9h117.6M123 271.2v4.5M167.7 271.2v4.5M212.4 266.7v9M235.7 260.9h151M235.7 266.1h151M257.1 271.2v4.5M301.8 271.2v4.5M328.5 266.1v5.1M346.5 271.2v4.5"/>
<path d="M353.5 266.1v5.1M366.3 260.9v5.2"/>
<circle cx="277.2" cy="225.5" r=".53"/>
<circle cx="285.6" cy="225.5" r=".53"/>
<circle cx="317.7" cy="225.5" r=".53"/>
<circle cx="322" cy="225.5" r=".53"/>
<circle cx="329.5" cy="225.5" r=".53"/>
<circle cx="334" cy="225.5" r=".53"/>
<circle cx="338.8" cy="225.5" r=".53"/>
<circle cx="347.1" cy="225.5" r=".53"/>
<circle cx="354.6" cy="225.5" r=".53"/>
<circle cx="363.2" cy="225.5" r=".53"/>
</g>
<g fill="#000">
<path d="M99.8 19.6h1.7l-.9 2.3-.1 1.3h-.4l.1-1 .9-2.1h-1.3zM189.5 19.6h1.3v.5h-1.1l-.1 .9 .4-.2 .4 .1 .5 .7-.1 1-.6 .6-.7-.2-.3-.5-.1-.3h.4l.1 .4 .4 .3 .6-.7-.3-.9-.4-.1-.4 .3h-.3zM278.9 19.8l.8-.2 .4 .6v.7l-.3 .4 .4 .4 .1 .7-.3 .6-.5 .2-.6-.2-.4-.8h.4l.4 .7 .5-.3 .1-.8-.3-.3h-.4v-.4l.4-.1 .2-.5-.1-.4-.4-.2-.4 .7-.3-.1zM323.6 19.8l.8-.2 .5 .4v1.2l-1.2 1.5h1.3v.5h-1.8l.2-.8 1.3-1.7-.1-.5-.4-.3-.4 .2-.2 .6-.3-.1zM366.8 19.6h.2v3.6h-.3v-2.8l-.6 .5v-.4zM34.9 39h1.8v.5h-1.4v1.1h1.2v.4h-1.2v1.6h-.4zM388 39h1.8v.5h-1.4v1.1h1.2v.4h-1.2v1.6h-.4zM34.9 78.6h1.9v.4h-1.6v1.1h1.5v.4h-1.5v1.2h1.6v.5h-1.9zM388 78.6h1.9v.4h-1.6v1.1h1.5v.4h-1.5v1.2h1.6v.5h-1.9zM35 168.4l.6-.4h.6l.7 .8v.2l-.3 .2-.3-.6-.6-.2-.4 .2-.3 .6 .1 1.4 .3 .6h.7l.5-.9 .4 .2-.3 .7-.4 .4-1-.1-.5-.7-.2-1.5zM388.2 168.3l.5-.3h.6l.7 .9 .1 .1-.4 .2-.3-.7-.6-.1-.6 .6-.1 1.3 .4 .8 .7 .1 .5-.9 .4 .2-.4 .9-.5 .3-.9-.2-.5-.9-.1-1.1zM99.8 271.7h1.7l-.8 1.9-.2 1.6h-.4l.1-.9 .9-2.2h-1.3z"/>
<path d="M189.5 271.7h1.3v.4h-1.1l-.1 1 .3-.3 .5 .1 .5 .8-.1 .9-.7 .7-.5-.1-.5-.9 .4-.1 .1 .5 .4 .2 .3-.1 .3-.6-.3-.9-.4-.1-.4 .4-.3-.1zM278.8 271.9l.7-.2 .6 .6v.6l-.3 .4 .4 .4 .1 .8-.7 .8-.7-.2-.4-.8 .4-.1 .4 .7 .5-.2v-1l-.6-.2v-.4l.5-.1 .1-.7-.5-.3-.4 .6h-.3zM323.6 271.9l.8-.2 .5 .4v1.1l-1.2 1.6h1.3v.4h-1.8l.2-.7 1.3-1.8-.1-.5-.4-.2-.4 .2-.2 .5h-.3zM366.8 271.7h.2v3.5h-.3v-2.8l-.6 .6v-.5z"/>
<path d="M57.5 19.9l.8-.3 .6 .6v.6l-.4 .5 .4 .3 .1 .8-.1 .5-.5 .3-.7-.1-.4-.5v-.9l.5-.4-.4-.6zM57.7 20.5a.5 .5 0 0 0 1 0 .5 .5 0 0 0-1 0zM57.9 21.5l-.2 .3-.1 .6 .3 .4 .4 .1 .3-.4 .1-.6-.3-.4z"/>
<path d="M144.8 19.9l.8-.3 .5 .6v.3h-.3l-.2-.5h-.4l-.4 .7v.6l.2-.3 .6-.1 .5 .6v1.1l-.5 .6-.8-.2-.3-.6v-1.5zM145 21.4l-.2 .9 .3 .5 .4 .1 .4-.6-.1-.7-.3-.3z"/>
<path d="M235 19.6h.3v2.3h.3v.4h-.3v.9h-.3v-.9h-1.2v-.4zM235 20.3l-.9 1.6h.9z"/>
<path d="M34.7 123.2l1.5 .1 .6 .7v1.7l-.3 .8-.4 .2-1.4 .1zM35.1 123.7v2.7l.9-.1 .5-.7-.1-1.5-.3-.4z"/>
<path d="M387.8 123.2l1.4 .1 .7 .7 .1 1.6-.3 .7-.4 .4-1.5 .1zM388.2 123.7v2.7l.9-.1 .5-.7v-1.4l-.5-.5z"/>
<path d="M34.8 212.6l1.5 .1 .4 .6-.1 .7a.41 .41 0 0 0-.2 .4 .41 .41 0 0 0 .3 .3l.1 .8-.4 .6-1.6 .1zM35.2 213.1v1h.8l.3-.2-.2-.8zM35.2 214.5v1.3l1.1-.2 .2-.6-.2-.3z"/>
<path d="M387.9 212.6l1.6 .2 .3 .6-.1 .6a.34 .34 0 0 0-.2 .4 .34 .34 0 0 0 .3 .3l.1 .6-.2 .7-.6 .2h-1.2zM388.3 213.1v1l1.1-.1-.1-.9zM388.3 214.5v1.3h.9l.3-.2-.1-.9z"/>
<path d="M35.4 252.3h.4l1.1 3.5h-.4l-.3-1.1h-1.1l-.3 1.1h-.4zM35.7 252.6l-.5 1.7h.9z"/>
<path d="M388.6 252.3h.4l1.1 3.5h-.4l-.3-1.1h-1.2l-.2 1.1h-.4zM388.8 252.6l-.5 1.7h.9z"/>
<path d="M57.6 271.9l.7-.2 .6 .6v.6l-.4 .4 .5 .5v.6l-.1 .5-.5 .4-.7-.1-.4-.7v-.8l.5-.4-.4-.6zM57.9 272.1l-.1 .7 .2 .3h.3l.3-.8-.4-.3zM57.8 273.6l-.1 .9 .2 .4h.5l.3-.5-.1-.6-.3-.3z"/>
<path d="M144.8 271.9l.8-.2 .5 .5v.3h-.3l-.2-.5h-.4l-.4 .8v.6l.2-.4 .6-.1 .5 .7v1.2l-.5 .5-.8-.2-.3-.7v-1.5zM145.1 273.3l-.3 .4v.7l.3 .5h.4l.3-.3 .1-.8-.4-.5z"/>
<path d="M235 271.7h.3v2.2h.3v.5h-.3v.8h-.3v-.8h-1.2v-.5zM235 272.3l-.9 1.6h.9z"/>
</g>
<g fill="none" stroke="#989898" stroke-width=".3">
<path d="M61.8 177.5h14.8M62 172.1v2.7M62 177.5v6.7M94.9 164.9h2.7M100.2 164.8v6.4M100.2 164.9h6.7M106.9 164.8v6.4M109.6 164.9h2.7M61.8 184.2h14.8M62 186.9v2.6M124.7 186.2h7.3M124.7 190.2h7.3"/>
<path d="M131.8 180.8v2.7M131.8 186.2v4M131.8 192.9v2.7M122.2 213.5v12.7h-15.9M124.7 205.7h7.3M124.7 209.8h7.3M131.8 200.4v2.7M131.8 205.7v4.1M131.8 212.5v2.6"/>
</g>
<g fill="#000" stroke="#000" stroke-width=".3">
<path d="M92.5 36.8l2.9-.4v.9zM304.2 36.4l2.9 .4-2.9 .5zM73.7 49.1l.4 2.8h-.9zM85.6 51.6l.5 2.9h-1zM95.1 42.5l2.9-.4v.9zM136.8 42.1l2.9 .4-2.9 .5zM142.3 42.3l2.8-.5v1zM161.7 41.8l2.9 .5-2.9 .5zM172.2 42.2l2.8-.5v1zM172.2 42.3l2.8-.5v1zM191.6 41.7l2.9 .5-2.9 .5zM197 42.2l2.9-.5v1z"/>
<path d="M210.6 46.7l2.9 .5-2.9 .5zM215.2 47.2l2.9-.5v1zM239.5 41.7l2.8 .5-2.8 .5zM244.9 42.2l2.8-.5v1zM264.3 41.7l2.9 .5-2.9 .5zM274.8 42.2l2.8-.5v1zM301.6 41.7l2.9 .5-2.9 .5zM85.1 75h1l-.5 2.8zM85.6 84.7l.5 2.8h-1zM111.7 84.6l.4 2.3h-.7zM73.2 110.6h.9l-.4 2.9zM85.1 108h1l-.5 2.9z"/>
<path d="M92.5 119.5l2.9-.4v.9zM116.5 119.1l2.9 .4-2.9 .5zM119.4 119.6l2.8-.5v1zM157.2 105.2l.4 2.1h-.7zM170.1 119.1l2.9 .5-2.9 .5zM173 119.6l2.9-.5v1zM190.9 113.3l.5 2.9h-1zM222.6 116.8l2.2-1.9-1.4 2.5zM224.2 119.1l2.9 .5-2.9 .5zM226.6 119.6l2.9-.5v1zM244 107.4l.4 2.9h-.9zM277.4 119.1l2.9 .5-2.9 .5z"/>
<path d="M280.3 119.5l2.8-.4v.9zM304.2 119.1l2.9 .4-2.9 .5zM78.3 172.6l1.3-.7 1.6 4.2zM119.5 175l1.3 .7-2.8 3.5zM103.6 187.3h1l-.5 2.9zM104.1 191.3l.5 2.8h-1zM110 205.7l.5 2.9h-.9zM109.6 201.8h.9l-.5 2.9z"/>
</g>
<g fill="none" stroke="#f00" stroke-width=".3">
<path d="M260.1 46.3h23v11.7l2.4 4.2-4.4-2.2h-21zM190.7 74h14.4l1.5-.7-.5 1.4v12.5h-15.4zM196.8 178.7h22.1M230.8 171.3h4.6M236.4 162.3h2.9M238.3 171.3v9.6M241 171.3v9.6M242.2 162.3v18.6M243.9 171.3h2.8M244.7 171.4h2.9M249.3 162.3v18.6M250.4 171.4v9.5"/>
<path d="M252.1 162.3h2.9M253.2 171.4v9.5M256 171.4h2.9M226 186.7l-9 8.8-27.8 .1M255 189.7l7.9 11.6h19.6"/>
</g>
<g fill="#f00" stroke="#f00" stroke-width=".3">
<path d="M239.3 161.8l2.9 .5-2.9 .5z"/>
<path d="M249.3 162.3l2.8-.5v1z"/>
<path d="M241 171.3l2.9-.5v1z"/>
<path d="M235.4 170.8l2.9 .5-2.9 .5z"/>
<path d="M247.6 170.9l2.8 .5-2.8 .5z"/>
<path d="M253.2 171.4l2.8-.5v1z"/>
<path d="M225.7 186.4l1.9-1.2-1.4 1.8z"/>
<path d="M218.9 178.4l2.2 .3-2.2 .4z"/>
<path d="M253.8 187.9l1.6 1.6-.7 .4z"/>
</g>
<g fill="#00f" stroke="#00f" stroke-width=".3">
<path d="M171.9 51.6v59.2h.3zM171.9 51.6h.3v59.2z"/>
<path d="M170.2 51.6v59.2h.2zM170.2 51.6h.2v59.2z"/>
<path d="M166.3 51.6v59.2h.3zM166.3 51.6h.3v59.2z"/>
<path d="M164.6 51.6v59.2h.3zM164.6 51.6h.3v59.2z"/>
<path d="M274.5 51.6v59.2h.3zM274.5 51.6h.3v59.2z"/>
<path d="M272.8 51.6v59.2h.3zM272.8 51.6h.3v59.2z"/>
<path d="M268.9 51.6v59.2h.3zM268.9 51.6h.3v59.2z"/>
<path d="M267.2 51.6v59.2h.3zM267.2 51.6h.3v59.2z"/>
</g>
<text font-size="7.5" x="68.2" y="243.6">DETAIL VIEW OF 'A'.</text>
<g font-size="5">
<text x="136.4" y="190.7" transform="rotate(-90 136.4 190.7)">30</text>
<text x="136.4" y="210.3" transform="rotate(-90 136.4 210.3)">30</text>
</g>
<g font-size="5" fill="#f00">
<text x="128.6" y="199.5">116</text>
<text x="86" y="226.9">MS FLAT</text>
<text x="87.3" y="232.8">50X8mm</text>
</g>
<text font-size="4.9" x="221.6" y="207.5">DETAIL VIEW 'D'</text>
<g font-size="4.6">
<text x="238.4" y="237.6">SLIDING GATE LEAF 02</text>
<text x="119.2" y="260.7">SR NO</text>
<text x="139.2" y="260.7">CLEAR WIDTH</text>
<text x="178.4" y="260.7">CLEAR HEIGHT</text>
<text x="218.2" y="260.7">QTY.</text>
<text x="124.9" y="269">1</text>
<text x="145.3" y="268.3">6000mm</text>
<text x="183.7" y="269">1800mm</text>
<text x="217.3" y="269.1">01 NOS</text>
</g>
<text font-size="4.5" fill="#f00" x="286" y="65.7">'B'</text>
<g font-size="4.5">
<text x="97.4" y="158.1">50mm</text>
<text x="98.9" y="163.4">GAP</text>
<text x="60.8" y="185.7" transform="rotate(-90 60.8 185.7)">GAP</text>
<text x="55.6" y="187.2" transform="rotate(-90 55.6 187.2)">50mm</text>
</g>
<g font-size="4" fill="#f00">
<text x="206" y="73.4">'A'</text>
<text x="242.2" y="163.7">100</text>
<text x="226.5" y="172.7">40</text>
<text x="258.8" y="172.8">40</text>
</g>
<g font-size="3.9" fill="#f00">
<text x="199.5" y="172.3">MS TUBE</text>
<text x="191" y="177">72X72X3.2mm</text>
<text x="199.6" y="190.4">MS TUBE</text>
<text x="191.1" y="195.1">25X25X3.2mm</text>
<text x="261.1" y="195.7">MS FLATS</text>
<text x="265.3" y="200.5">50x8mm</text>
</g>
<g font-size="3.9">
<text x="341.8" y="231.9">NIHVA TECHNOLOGIES</text>
<text x="347.7" y="236.4">PVT. LTD. PUNE</text>
</g>
<text font-size="3.7" x="235.9" y="222">NOTE:-WHEEL BRACKET PROFILE ONLY LASER CUTTING.</text>
<g font-size="3.6">
<text x="298" y="249.4">CLIENT -</text>
<text x="298.2" y="254.5">PROJECT -</text>
<text x="297.6" y="259.6">SITE LOCATION -</text>
<text x="297.1" y="269.9">SCALE: NTS</text>
<text x="297.8" y="264.7">DWG. NO. : NIHVA/17-18/VDR/0269/R01.</text>
<text x="329.5" y="269.8">WT:</text>
<text x="355.1" y="269.9">SHEET: 01 OF 01</text>
<text x="368" y="264.7">REV- 01.</text>
</g>
<g font-size="3.5" fill="#f00">
<text x="49.7" y="160.6">72X72X3.2mm</text>
<text x="57.3" y="156.4">MS TUBE</text>
<text x="134" y="159">MS TUBE</text>
<text x="126.4" y="163.2">25X25X3.2mm</text>
</g>
<text font-size="3.1" x="236.5" y="264.4">If any queries contact : design@nihva.com</text>
<g font-size="3">
<text x="185.6" y="37.9">6000</text>
<text x="114" y="43.6">1255</text>
<text x="150.9" y="43.3">624</text>
<text x="165.9" y="43.3">212</text>
<text x="180.8" y="43.2">624</text>
<text x="215.8" y="43.2">1255</text>
<text x="253.6" y="43.2">624</text>
<text x="268.5" y="43.3">212</text>
<text x="287.2" y="43.2">810</text>
<text x="83.1" y="65.8">732</text>
<text x="67.8" y="82.3">1800mm</text>
<text x="83" y="82.9">192</text>
<text x="83.1" y="98.8">732</text>
<text x="98.7" y="127.2">MS FLAT</text>
<text x="99.5" y="130.7">50X8mm</text>
<text x="136.6" y="129.7">25X25X3.2mm</text>
<text x="143.1" y="126.1">MS TUBE</text>
<text x="161.3" y="129.8">72X72X3.2mm</text>
<text x="167.8" y="126.2">MS TUBE</text>
<text x="200.1" y="131.4">BRACKET.</text>
<text x="204.3" y="127.8">WHEEL</text>
<text x="222.3" y="129.9">72X72X3.2mm</text>
<text x="228.8" y="126.3">MS TUBE</text>
<text x="348.5" y="239.4">Tel : 020 66304033</text>
<text x="251.6" y="244.8">NAME</text>
<text x="269.2" y="244.8">SIGN</text>
<text x="283.3" y="244.7">DATE</text>
<text x="346" y="245.2">Website:- www.nihva.com</text>
<text x="346.7" y="242.4">Email:- info@nihva.com</text>
<text x="249.3" y="249.2">SURAJ</text>
<text x="280.2" y="248.9">03-04-2018</text>
<text x="249.2" y="253.9">OMKAR</text>
<text x="280.2" y="254.1">03-04-2018</text>
<text x="249.3" y="258.8">SHEKHAR</text>
<text x="280.2" y="259.2">03-04-2018</text>
</g>
<g font-size="2.7">
<text x="236.4" y="249.2">DRAWN</text>
<text x="236.3" y="253.7">CHECK</text>
<text x="236.4" y="258.8">APPRD.</text>
</g>
<g font-size="2.6">
<text x="237.5" y="231.1">TITLE</text>
<text x="119.8" y="253.3">REV01:-A).IN INTERMEDIATE PORTIONS FLATS REPLACED TUBE.</text>
</g>
<g font-size="2.5">
<text x="220.9" y="48.1">50mm GAP</text>
<text x="103.9" y="120.4">750</text>
<text x="143.3" y="120.4">1500</text>
<text x="197.2" y="120.4">1513</text>
<text x="250.6" y="120.4">1500</text>
<text x="291.6" y="120.4">750</text>
<text x="95.9" y="197.9">8mm</text>
<text x="112.8" y="199.9">8mm</text>
<text x="245.2" y="269.5">ALL DIMENSION ARE IN mm</text>
</g>
</svg>
